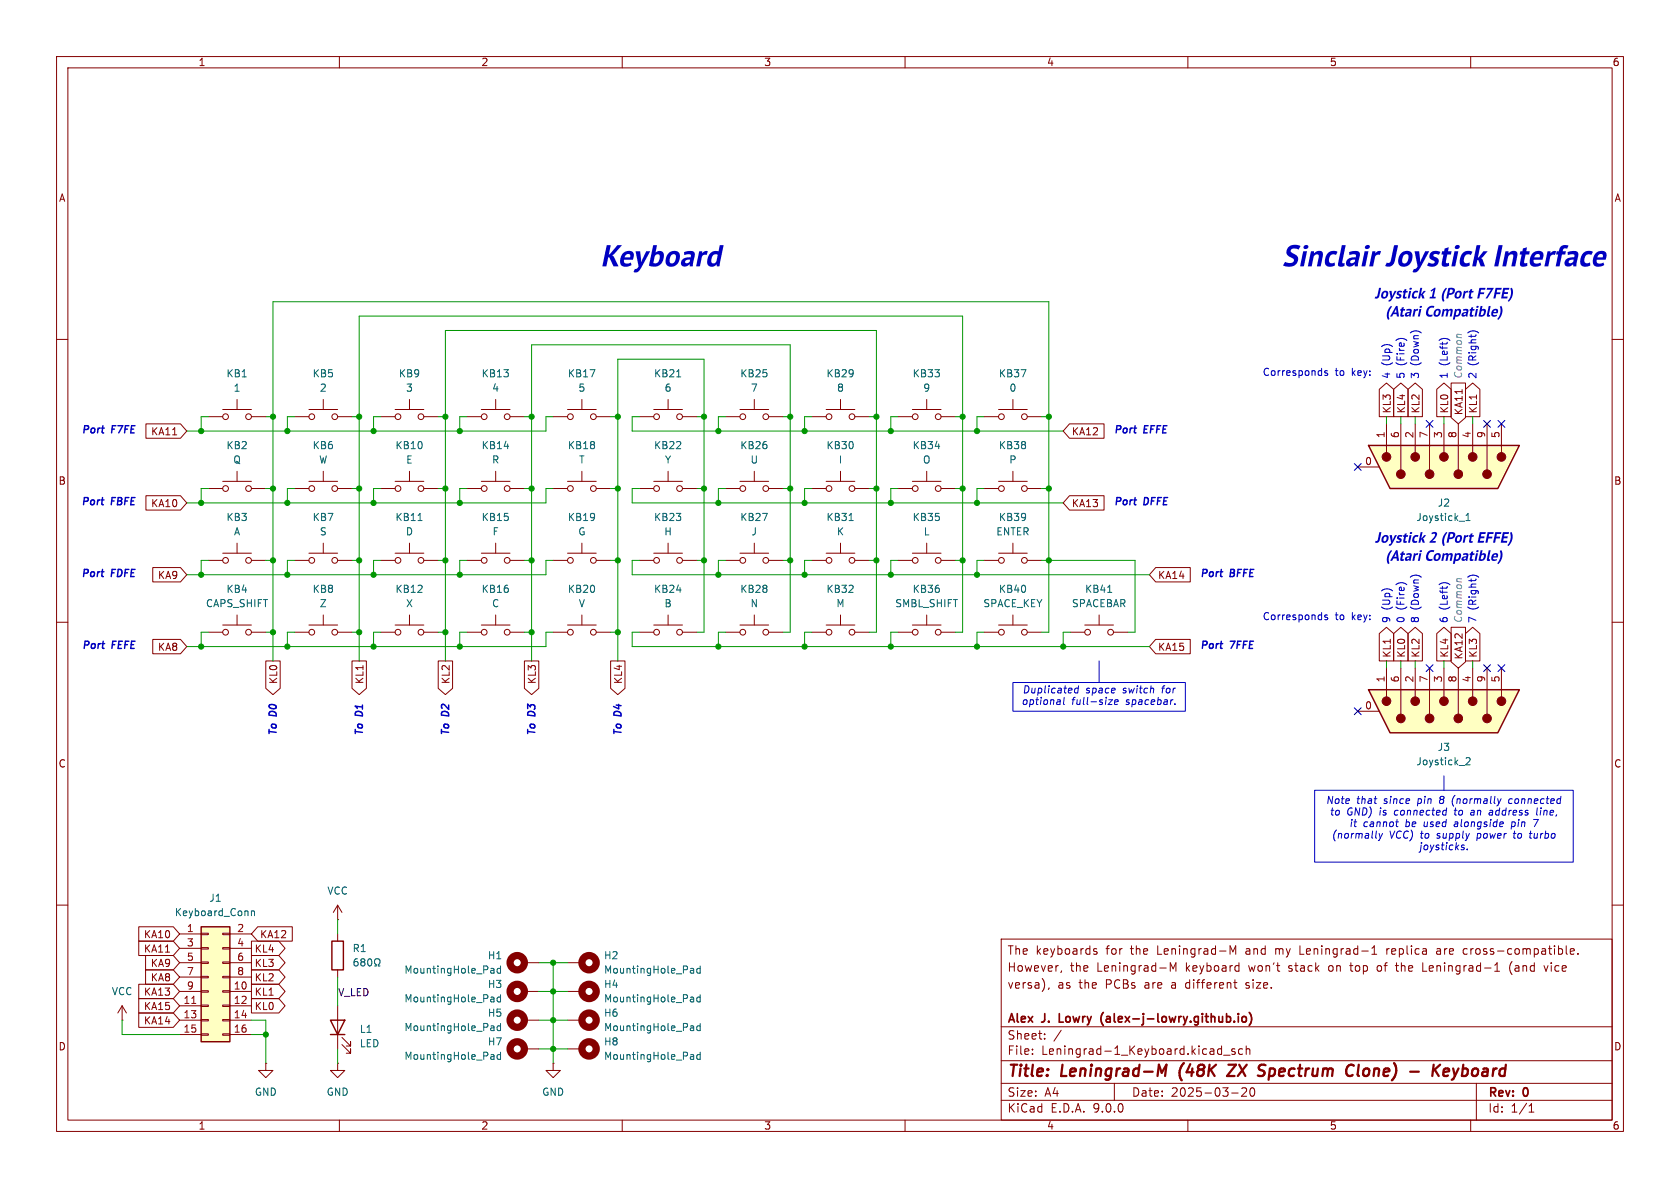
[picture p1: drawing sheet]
<svg xmlns="http://www.w3.org/2000/svg" width="297mm" height="210mm" viewBox="0 0 297 210" stroke-linecap="round" stroke-linejoin="round" font-family="sans-serif">
<g fill="none" stroke="#840000" stroke-width=".18">
<path d="M10 10h277v190h-277zM12 12h273v186h-273zM60 10v2M110 10v2M160 10v2M210 10v2M260 10v2M10 60h2M143.5 73.7h2.5M146 72.4h5.1M148.6 70.6v1.8M151.1 73.7h2.6"/>
<path d="M158.7 73.7h2.6M161.3 72.4h5.1M163.8 70.6v1.8M166.4 73.7h2.5M174 73.7h2.5M176.5 72.4h5.1M179.1 70.6v1.8M181.6 73.7h2.5M285 60h2M52.1 86.4h2.5M54.6 85.1h5.1M57.1 83.3v1.8"/>
<path d="M59.7 86.4h2.5M97.8 86.4h2.5M97.8 99.1h2.5M100.3 85.1h5.1M100.3 97.8h5.1M102.9 83.3v1.8M102.9 96v1.8M105.4 86.4h2.5M105.4 99.1h2.5M113 86.4h2.6M113 99.1h2.6M115.6 85.1h5"/>
<path d="M115.6 97.8h5M118.1 83.3v1.8M118.1 96v1.8M120.6 86.4h2.6M120.6 99.1h2.6M10 110h2M128.3 111.8h2.5M130.8 110.5h5.1M133.3 108.7v1.8M135.9 111.8h2.5M285 110h2M10 160h2"/>
<path d="M59.7 177.8v7.6M92.7 170.2h2.5M177 166h108v32h-108zM185.5 174.6l-.2 .3M187.7 171.6l-.2 .3M193.3 168l.7 .4-.3 .3-.4-.1M193.9 167.8l-.4-.1-.2 .2M206.9 171.7v-1.5l.5 1.1 .5-1.1v1.5M217.5 168.7v-1.5l.5 1.1 .5-1.1v1.5M218.1 173.7h.6M218.4 174.6l.3 .1M218.9 170.7l.1 .1"/>
<path d="M219 170.2v1.5M219 171.6l-.1 .1M220.2 174.6l.2 .1M220.3 173.8v.3M229.8 167.2v1.5h.7M238.6 170.7h.6M242.5 168.7h.9M242.5 167.6l.5-.4v1.5M243.7 170.7l-.2 .3v.4l.2 .3M245.2 167.7v1M245.5 167.7l-.3 .3M246.7 170.7h.5"/>
<path d="M246.9 170.2v1.3l.3 .2M251.5 170.2v1.5h.7M254.5 167.7l-.5 .1M254.5 168.1h-.3a.29 .29 0 0 0-.2 .3 .29 .29 0 0 0 .2 .3h.3M259.2 167.7l-.4 .1-.1 .2v.6l.5 .1M264.2 171.7h.9M264.2 170.6l.5-.4v1.5M267.2 170.1a1.74 1.74 0 0 0 .1 2.2M273 170.7l.3 1 .4-1M276.9 167.2v1.3l.2 .2M277.6 168.2l.7-.1-.1-.3-.4-.1-.2 .2 .1 .7h.5M279 168.6v.1"/>
<path d="M285 160h2M59.7 188v1.2h1.3l-1.3 1.3-1.3-1.3h1.3M59.7 188h.1M60 198v2M60.5 184.7l1.5 1.5v-.8v.8h-.8M60.5 183.4l1.5 1.5v-.7v.7h-.8M110 198v2M160 198v2M177 194.5h108M177 191.5h108M177 187.5h108M177 181.5h108"/>
<path d="M182.5 186.3v.1M182.5 185.5v.1M184.7 183.6v.1M184.7 182.8v.1M187.6 182.1l-1.3 2M197 191.5v3M210 198v2M215.5 185.4l.5 .1M216 184.9v1.5M216 186.3l-.5 .1M216.3 186.5h1.2M217.7 193.2h1.2"/>
<path d="M218.3 185.5l-.3-.1-.3 .2 .1 .2 .5 .2v.3h-.6M219.5 192.4l.6-.1 .2 .1 .1 .3-.9 1.1h.9M219.7 185.5l-.5-.1-.2 .3v.4l.1 .2h.6M220.3 185.5l.2-.1 .4 .1 .1 .9M220.3 184.9v1.5M221.1 192.4l.2-.1a.81 .81 0 0 1 .6 .6 .81 .81 0 0 1-.3 .8l-.1 .1a.81 .81 0 0 1-.4-1.4zM260 198v2M261 191.5v6.5M270.3 196.6h.9M270.3 195.5l.4-.4v1.5"/>
<circle cx="146.6" cy="73.7" r=".51"/>
<circle cx="150.6" cy="73.7" r=".51"/>
<circle cx="161.8" cy="73.7" r=".51"/>
<circle cx="165.9" cy="73.7" r=".51"/>
<circle cx="177" cy="73.7" r=".51"/>
<circle cx="181.1" cy="73.7" r=".51"/>
<circle cx="55.1" cy="86.4" r=".51"/>
<circle cx="59.2" cy="86.4" r=".51"/>
<circle cx="100.8" cy="86.4" r=".51"/>
<circle cx="100.8" cy="99.1" r=".51"/>
<circle cx="104.9" cy="86.4" r=".51"/>
<circle cx="104.9" cy="99.1" r=".51"/>
<circle cx="116.1" cy="99.1" r=".51"/>
<circle cx="116.1" cy="86.4" r=".51"/>
<circle cx="120.1" cy="86.4" r=".51"/>
<circle cx="120.1" cy="99.1" r=".51"/>
<circle cx="131.3" cy="111.8" r=".51"/>
<circle cx="135.4" cy="111.8" r=".51"/>
</g>
<g fill="none" stroke="#840000" stroke-width=".4">
<path d="M205.4 189.6l.8-1.4-.2 2M208.6 189.3v1.1M217.2 188.2h1.3l-1.6 2h1.4M223.5 188.2l.2 .1M238.8 188.2l.5 .2M239.1 190l-.4 .2M240.2 188.2l-.2 1.7 .3 .3M253.5 188.2l-.3 2M254.6 188.2l-1.3 1.2M255.2 190.1l.2 .1 .6-.1M255.2 189.2l.4-.3h.3l.3 .3v.2l-1 .1M256.9 188.9l.3 1.3"/>
<path d="M257.2 190.2l-.2 .5-.4 .2M257.8 188.9l-.6 1.3"/>
</g>
<path d="M187.3 179.2v1.5h.7M195.1 179l-.4 .6M218.9 179.2v.1M218.9 179.7v1M219.7 179.8l.4-.1 .2 .3v.4l-.2 .3-.4-.1-.1-.2v-.4zM220.8 179a1.72 1.72 0 0 1 0 2.3M194.7 180.6l.4 .7" fill="none" stroke="#840000" stroke-width=".3"/>
<circle cx="91.4" cy="170.2" r="1.27" fill="none" stroke="#840000" stroke-width="1.3"/>
<path d="M86.9 171.2h.3l.1 .2v.6M87.3 172h-.4M87.3 171.5h-.4M88.5 171.2h-.4l-.2 .2 .1 .6h.5M88.5 170.8v1.2" fill="none" stroke="#006464" stroke-width=".18"/>
<path d="M58.4 180.3h2.6l-1.3 2.6zM58.4 182.9h2.6" fill="none" stroke="#840000" stroke-width=".25"/>
<path d="M241.9 78.7h26.7l-3.8 7.7h-19.1z" fill="#ffffc2"/>
<g fill="none" stroke="#840000" stroke-width=".18">
<path d="M36.8 73.7h2.6M39.4 72.4h5M41.9 70.6v1.8M44.4 73.7h2.6M113 73.7h2.6M115.6 72.4h5M118.1 70.6v1.8M120.6 73.7h2.6M128.3 73.7h2.5M130.8 72.4h5.1M133.3 70.6v1.8M135.9 73.7h2.5"/>
<path d="M245.1 74.9v5.1M247.6 74.9v8.2M250.2 74.9v5.1M252.7 74.9v8.2M255.3 74.9v5.1M257.8 74.9v8.2M260.3 74.9v5.1M262.9 74.9v8.2M265.4 74.9v5.1M36.8 86.4h2.6M36.8 99.1h2.6M39.4 85.1h5"/>
<path d="M39.4 97.8h5M41.9 83.3v1.8M41.9 96v1.8M44.4 86.4h2.6M44.4 99.1h2.6M240 82.6h3.8M97.8 111.8h2.5M100.3 110.5h5.1M102.9 108.7v1.8M105.4 111.8h2.5M100.3 170.2h2.6M100.3 175.3h2.6"/>
<path d="M92.7 180.3h2.5M92.7 185.4h2.5M100.3 180.3h2.6M100.3 185.4h2.6"/>
<circle cx="39.9" cy="73.7" r=".51"/>
<circle cx="43.9" cy="73.7" r=".51"/>
<circle cx="116.1" cy="73.7" r=".51"/>
<circle cx="120.1" cy="73.7" r=".51"/>
<circle cx="131.3" cy="73.7" r=".51"/>
<circle cx="135.4" cy="73.7" r=".51"/>
<circle cx="39.9" cy="86.4" r=".51"/>
<circle cx="39.9" cy="99.1" r=".51"/>
<circle cx="43.9" cy="99.1" r=".51"/>
<circle cx="43.9" cy="86.4" r=".51"/>
<circle cx="100.8" cy="111.8" r=".51"/>
<circle cx="104.9" cy="111.8" r=".51"/>
</g>
<path d="M241.9 78.7h26.7l-3.8 7.7h-19.1z" fill="none" stroke="#840000" stroke-width=".25"/>
<g fill="#840000" stroke="#840000" stroke-width=".18">
<circle cx="265.4" cy="80.8" r=".76"/>
<circle cx="260.4" cy="80.8" r=".76"/>
<circle cx="255.3" cy="80.8" r=".76"/>
<circle cx="250.2" cy="80.8" r=".76"/>
<circle cx="245.1" cy="80.8" r=".76"/>
<circle cx="262.9" cy="83.8" r=".76"/>
<circle cx="257.8" cy="83.8" r=".76"/>
<circle cx="252.7" cy="83.8" r=".76"/>
<circle cx="247.6" cy="83.8" r=".76"/>
</g>
<g fill="none" stroke="#006464" stroke-width=".18">
<path d="M119.6 66.6h.7M258 92.1h.9M259.2 92h.7M259.2 91.1l.3-.4v1.3M122.2 171.2h.4v.8M122.2 176.3h.4v.8M122.6 172h-.4M122.6 171.5h-.4M122.6 177l-.4 .1M122.6 176.6h-.4M123.8 171.2h-.4l-.2 .2 .1 .6h.5M123.8 170.8v1.2"/>
<path d="M123.8 175.8v1.3M123.8 176.3h-.4l-.2 .2 .1 .5h.5M86.9 181.3h.3l.1 .2v.7M86.9 186.4h.3l.1 .2v.7M87.3 182.1l-.4 .1M87.3 181.6l-.4 .1M87.3 187.2l-.4 .1M87.3 186.7l-.4 .1M88.5 181.4l-.4-.1-.2 .3 .1 .5h.5M88.5 180.9v1.3M88.5 186v1.3M88.5 186.5l-.4-.1-.2 .3 .1 .5h.5"/>
<path d="M122.2 181.3l.4 .1v.8M122.2 186.4l.4 .1v.8M122.6 182.1l-.4 .1M122.6 181.6l-.4 .1M122.6 187.2l-.4 .1M122.6 186.7l-.4 .1M123.8 181.4l-.4-.1-.2 .3 .1 .5h.5M123.8 186.5l-.4-.1-.2 .3 .1 .5h.5M123.8 180.9v1.3M123.8 186v1.3"/>
</g>
<g fill="none" stroke="#840000" stroke-width="1.3">
<circle cx="104.1" cy="175.3" r="1.27"/>
<circle cx="104.1" cy="170.2" r="1.27"/>
<circle cx="91.4" cy="185.4" r="1.27"/>
<circle cx="91.4" cy="180.3" r="1.27"/>
<circle cx="104.1" cy="185.4" r="1.27"/>
<circle cx="104.1" cy="180.3" r="1.27"/>
</g>
<path d="M35.6 163.8h5v20.4h-5z" fill="#ffffc2"/>
<path d="M35.6 163.8h5v20.4h-5z" fill="none" stroke="#840000" stroke-width=".25"/>
<g fill="none" stroke="#840000" stroke-width=".18">
<path d="M82.5 73.7h2.6M85.1 72.4h5.1M87.6 70.6v1.8M90.2 73.7h2.5M97.8 73.7h2.5M100.3 72.4h5.1M102.9 70.6v1.8M105.4 73.7h2.5M67.3 86.4h2.5M69.8 85.1h5.1M72.4 83.3v1.8M74.9 86.4h2.6"/>
<path d="M82.5 86.4h2.6M85.1 85.1h5.1M87.6 83.3v1.8M90.2 86.4h2.5M36.8 111.8h2.6M39.4 110.5h5M41.9 108.7v1.8M44.4 111.8h2.6M31.7 165.1h3.9M31.7 167.6h3.9M31.7 170.2h3.9M31.7 172.7h3.9"/>
<path d="M31.7 175.3h3.9M31.7 177.8h3.9M35.6 165h1.2v.2h-1.2zM35.6 167.5h1.2v.3h-1.2zM35.6 170.1h1.2v.2h-1.2zM35.6 172.6h1.2v.2h-1.2zM35.6 175.1h1.2v.3h-1.2zM35.6 177.7h1.2v.2h-1.2zM39.4 165h1.2v.2h-1.2zM39.4 167.5h1.2v.3h-1.2zM39.4 170.1h1.2v.2h-1.2zM39.4 172.6h1.2v.2h-1.2z"/>
<path d="M39.4 175.1h1.2v.3h-1.2zM39.4 177.7h1.2v.2h-1.2zM40.6 165.1h3.8M40.6 167.6h3.8M40.6 170.2h3.8M40.6 172.7h3.8M40.6 175.3h3.8M40.6 177.8h3.8M59.7 162.6h.1M59.7 160l-.8 1.3M59.7 160l.8 1.3M59.7 160v2.6"/>
<path d="M31.7 180.3h3.9M31.7 182.9h3.9M35.6 180.2h1.2v.3h-1.2zM35.6 182.8h1.2v.2h-1.2zM39.4 180.2h1.2v.3h-1.2zM39.4 182.8h1.2v.2h-1.2zM40.6 180.3h3.8M40.6 182.9h3.8"/>
<circle cx="85.6" cy="73.7" r=".51"/>
<circle cx="89.7" cy="73.7" r=".51"/>
<circle cx="100.8" cy="73.7" r=".51"/>
<circle cx="104.9" cy="73.7" r=".51"/>
<circle cx="70.4" cy="86.4" r=".51"/>
<circle cx="74.4" cy="86.4" r=".51"/>
<circle cx="85.6" cy="86.4" r=".51"/>
<circle cx="89.7" cy="86.4" r=".51"/>
<circle cx="39.9" cy="111.8" r=".51"/>
<circle cx="43.9" cy="111.8" r=".51"/>
</g>
<path d="M33.9 177.4h.7" fill="none" stroke="#a90000" stroke-width=".18"/>
<path d="M44.4 161v.9M44.4 161.1l.2-.1 .3 .1 .1 .8" fill="none" stroke="#006464" stroke-width=".18"/>
<path d="M241.9 121.9h26.7l-3.8 7.6h-19.1z" fill="#ffffc2"/>
<g fill="none" stroke="#840000" stroke-width=".18">
<path d="M25.8 74.9h6.1l1.1 1.3-1.1 1.3h-6.1zM30.5 76.9h.7M52.1 73.7h2.5M54.6 72.4h5.1M57.1 70.6v1.8M59.7 73.7h2.5M67.3 73.7h2.5M69.8 72.4h5.1M72.4 70.6v1.8M74.9 73.7h2.6M189.1 74.9h6.1v2.6h-6.1l-1.1-1.3zM243.8 68.8l1.3-1.1 1.3 1.1v4.9h-2.6z"/>
<path d="M246.4 68.8l1.2-1.1 1.3 1.1v4.9h-2.5zM248.9 68.8l1.3-1.1 1.3 1.1v4.9h-2.6zM254 68.8l1.3-1.1 1.2 1.1v4.9h-2.5zM256.5 67.7h2.6v6.1l-1.3 1.1-1.3-1.1zM258.5 68.9v.7M259.1 68.8l1.2-1.1 1.3 1.1v4.9h-2.5zM25.8 87.6h6.1l1.1 1.3-1.1 1.3h-6.1zM52.1 99.1h2.5M54.6 97.8h5.1M57.1 96v1.8M59.7 99.1h2.5M67.3 99.1h2.5"/>
<path d="M69.8 97.8h5.1M72.4 96v1.8M74.9 99.1h2.6M82.5 99.1h2.6M85.1 97.8h5.1M87.6 96v1.8M90.2 99.1h2.5M128.3 86.4h2.5M128.3 99.1h2.5M130.8 85.1h5.1M130.8 97.8h5.1M133.3 83.3v1.8"/>
<path d="M133.3 96v1.8M135.9 86.4h2.5M135.9 99.1h2.5M143.5 86.4h2.5M143.5 99.1h2.5M146 85.1h5.1M146 97.8h5.1M148.6 83.3v1.8M148.6 96v1.8M151.1 86.4h2.6M151.1 99.1h2.6M158.7 86.4h2.6"/>
<path d="M158.7 99.1h2.6M161.3 85.1h5.1M161.3 97.8h5.1M163.8 83.3v1.8M163.8 96v1.8M166.4 86.4h2.5M166.4 99.1h2.5M174 86.4h2.5M174 99.1h2.5M176.5 85.1h5.1M176.5 97.8h5.1M179.1 83.3v1.8"/>
<path d="M179.1 96v1.8M181.6 86.4h2.5M181.6 99.1h2.5M189.1 87.6h6.1v2.6h-6.1l-1.1-1.3zM27 100.3h4.9l1.1 1.3-1.1 1.3h-4.9zM27 113h4.9l1.1 1.3-1.1 1.3h-4.9zM47 116.8h2.5v4.9l-1.2 1.1-1.3-1.1zM52.1 111.8h2.5M54.6 110.5h5.1M57.1 108.7v1.8M59.7 111.8h2.5M62.2 116.8h2.6v4.9l-1.3 1.1-1.3-1.1z"/>
<path d="M67.3 111.8h2.5M69.8 110.5h5.1M72.4 108.7v1.8M74.9 111.8h2.6M77.5 116.8h2.5v4.9l-1.3 1.1-1.2-1.1zM82.5 111.8h2.6M85.1 110.5h5.1M87.6 108.7v1.8M90.2 111.8h2.5M92.7 116.8h2.6v4.9l-1.3 1.1-1.3-1.1zM107.9 116.8h2.6v4.9l-1.3 1.1-1.3-1.1zM113 111.8h2.6"/>
<path d="M115.6 110.5h5M118.1 108.7v1.8M120.6 111.8h2.6M143.5 111.8h2.5M146 110.5h5.1M148.6 108.7v1.8M151.1 111.8h2.6M158.7 111.8h2.6M161.3 110.5h5.1M163.8 108.7v1.8M166.4 111.8h2.5M174 111.8h2.5"/>
<path d="M176.5 110.5h5.1M179.1 108.7v1.8M181.6 111.8h2.5M189.2 111.8h2.6M191.8 110.5h5M194.3 108.7v1.8M196.8 111.8h2.6M204.3 100.3h6.1v2.6h-6.1l-1.1-1.3zM204.3 113h6.1v2.6h-6.1l-1.1-1.3zM243.8 112l1.3-1.1 1.3 1.1v4.8h-2.6zM245.1 118.1v5.1M246.4 112l1.2-1.1 1.3 1.1v4.8h-2.5z"/>
<path d="M247.6 118.1v8.1M248.9 112l1.3-1.1 1.3 1.1v4.8h-2.6zM250.2 118.1v5.1M252.7 118.1v8.1M254 112l1.3-1.1 1.2 1.1v4.8h-2.5zM255.3 118.1v5.1M256.5 110.9h2.6v6.1l-1.3 1.1-1.3-1.1zM257.8 118.1v8.1M259.1 112l1.2-1.1 1.3 1.1v4.8h-2.5zM260.3 118.1v5.1M262.9 118.1v8.1M265.4 118.1v5.1"/>
<path d="M240 125.7h3.8M21.6 177.8l-.8 1.3M21.6 177.8l.8 1.3M21.6 177.8v2.5M24.5 176.5h6.1l1.1 1.3-1.1 1.3h-6.1zM24.5 174h6.1l1.1 1.3-1.1 1.2h-6.1zM24.5 166.4h6.1l1.1 1.2-1.1 1.3h-6.1zM24.5 163.8h6.1l1.1 1.3-1.1 1.3h-6.1zM24.5 179.1h6.1l1.1 1.2-1.1 1.3h-6.1zM25.7 168.9h4.9l1.1 1.3-1.1 1.3h-4.9zM25.7 171.4h4.9l1.1 1.3-1.1 1.3h-4.9zM29.3 168.3h.7"/>
<path d="M44.4 168.9h4.9l1.1 1.3-1.1 1.3h-4.9zM44.4 174h4.9l1.1 1.3-1.1 1.2h-4.9zM44.4 176.5h4.9l1.1 1.3-1.1 1.3h-4.9zM44.4 171.4h4.9l1.1 1.3-1.1 1.3h-4.9zM44.4 166.4h4.9l1.1 1.2-1.1 1.3h-4.9zM45.6 163.8h6.1v2.6h-6.1l-1.2-1.3zM59.7 165.1v1.3M59.7 171.5v1.2M92.7 175.3h2.5M21.6 180.3h.1M47 188v1.2h1.3l-1.3 1.3-1.3-1.3h1.3M47 188h.1"/>
<path d="M97.8 188v1.2h1.3l-1.3 1.3-1.3-1.3h1.3M97.8 188h.1"/>
<circle cx="55.1" cy="73.7" r=".51"/>
<circle cx="59.2" cy="73.7" r=".51"/>
<circle cx="70.4" cy="73.7" r=".51"/>
<circle cx="74.4" cy="73.7" r=".51"/>
<circle cx="55.1" cy="99.1" r=".51"/>
<circle cx="59.2" cy="99.1" r=".51"/>
<circle cx="70.4" cy="99.1" r=".51"/>
<circle cx="74.4" cy="99.1" r=".51"/>
<circle cx="85.6" cy="99.1" r=".51"/>
<circle cx="89.7" cy="99.1" r=".51"/>
<circle cx="131.3" cy="99.1" r=".51"/>
<circle cx="131.3" cy="86.4" r=".51"/>
<circle cx="135.4" cy="99.1" r=".51"/>
<circle cx="135.4" cy="86.4" r=".51"/>
<circle cx="146.6" cy="99.1" r=".51"/>
<circle cx="146.6" cy="86.4" r=".51"/>
<circle cx="150.6" cy="99.1" r=".51"/>
<circle cx="150.6" cy="86.4" r=".51"/>
<circle cx="161.8" cy="99.1" r=".51"/>
<circle cx="161.8" cy="86.4" r=".51"/>
<circle cx="165.9" cy="86.4" r=".51"/>
<circle cx="165.9" cy="99.1" r=".51"/>
<circle cx="177" cy="86.4" r=".51"/>
<circle cx="177" cy="99.1" r=".51"/>
<circle cx="181.1" cy="99.1" r=".51"/>
<circle cx="181.1" cy="86.4" r=".51"/>
<circle cx="55.1" cy="111.8" r=".51"/>
<circle cx="59.2" cy="111.8" r=".51"/>
<circle cx="70.4" cy="111.8" r=".51"/>
<circle cx="74.4" cy="111.8" r=".51"/>
<circle cx="85.6" cy="111.8" r=".51"/>
<circle cx="89.7" cy="111.8" r=".51"/>
<circle cx="116.1" cy="111.8" r=".51"/>
<circle cx="120.1" cy="111.8" r=".51"/>
<circle cx="146.6" cy="111.8" r=".51"/>
<circle cx="150.6" cy="111.8" r=".51"/>
<circle cx="161.8" cy="111.8" r=".51"/>
<circle cx="165.9" cy="111.8" r=".51"/>
<circle cx="177" cy="111.8" r=".51"/>
<circle cx="181.1" cy="111.8" r=".51"/>
<circle cx="192.3" cy="111.8" r=".51"/>
<circle cx="196.3" cy="111.8" r=".51"/>
</g>
<path d="M241.9 121.9h26.7l-3.8 7.6h-19.1zM58.7 166.4h2v5.1h-2z" fill="none" stroke="#840000" stroke-width=".25"/>
<g fill="#840000" stroke="#840000" stroke-width=".18">
<circle cx="265.4" cy="124" r=".76"/>
<circle cx="260.4" cy="124" r=".76"/>
<circle cx="255.3" cy="124" r=".76"/>
<circle cx="250.2" cy="124" r=".76"/>
<circle cx="245.1" cy="124" r=".76"/>
<circle cx="262.9" cy="127" r=".76"/>
<circle cx="257.8" cy="127" r=".76"/>
<circle cx="252.7" cy="127" r=".76"/>
<circle cx="247.6" cy="127" r=".76"/>
</g>
<g fill="none" stroke="#006464" stroke-width=".18">
<path d="M73.9 92h.7M150.1 92h.7M195.8 104.7h.7M259.2 134.1l.5-.2 .2 .4-.8 .9h.8M63.2 169.5h-.4a.86 .86 0 0 0 0 1.3l.4-.2 .1-.4-.2-.2h-.4l-.1 .2M64 170l-.2-.2 .2-.3h.3l.2 .2-.2 .3M64 170l-.2 .3 .1 .3 .1 .2 .4-.1 .1-.2v-.2l-.2-.3M64 170h.3M65.2 169.5h.1a.68 .68 0 0 1 .4 .6 .68 .68 0 0 1-.4 .7 .84 .84 0 0 1-.1-1.3zM66.2 170.8h.3v-.3a.54 .54 0 0 1-.3-.7 .54 .54 0 0 1 .8-.3 .58 .58 0 0 1-.1 1v.3h.3M86.9 176.3h.3l.1 .1v.7M87.3 177l-.4 .1"/>
<path d="M87.3 176.6h-.4M88.5 176.3h-.4l-.2 .2 .1 .5h.5M88.5 175.8v1.3"/>
</g>
<circle cx="91.4" cy="175.3" r="1.27" fill="none" stroke="#840000" stroke-width="1.3"/>
<g fill="none" stroke="#0000c2" stroke-width=".18">
<path d="M259.5 58.9a1.46 1.46 0 0 1 1.9 0M234.7 65.6l-.3-.1-.2 .2v.2l.5 .1v.3h-.5M247 60l.6-.2 .9 .2M254.5 60.1a1.49 1.49 0 0 1 1.8 0M194.3 116.8v3.9M234.7 108.8l-.3-.1-.2 .2v.2l.5 .1v.3h-.5M247 103.2l.6-.2 .9 .2M254.5 103.3a1.49 1.49 0 0 1 1.8 0M259.5 102a1.46 1.46 0 0 1 1.9 0M179.1 120.7h30.4v5h-30.4zM188.1 123.3l-.1 1.1 .2 .1M190.6 121.7h-.5l-.2 .6 .3 .2 .3-.1"/>
<path d="M190.7 121.2l-.2 1.3M196.7 123.7l-.8 .8h.7M197 124.1l.7-.1-.1-.2-.3-.1-.2 .2v.6h.4M207.7 124.4v.1M232.4 139.7h45.7v12.7h-45.7zM255.3 137.2v2.5M243.8 147.3l.2 .9M244 148.2l-.3 .4M244.4 147.3l-.4 .9M246.8 145.3h.4M247 146.1h.1M255.6 143.2l.1 .1"/>
<path d="M255.8 142.8l-.2 1.3M256.9 141l-.2 .7 .2 .8M258.4 149.7l.5 .3-.1 .2h-.4M259.4 150.1v.1M260.2 143.6l-.2 .2 .1 .3M263.8 143.6h-.3l-.2 .2v.2l.4 .1M265.4 141.2l-.4 .8M265.7 145.3l.1 .3-.7 .1M267.2 146.1h.1M267.3 141.2l-.5 .1-.1 .5 .1 .2h.3M267.3 145.3l-.1 1.3M267.8 146.9l-.2 1.1 .2 .2"/>
<path d="M270.4 147.3h.4M270.6 146.9l-.1 1.1 .2 .2M271.1 144.9h.9l-.7 1.2M271.8 142.8l-.2 1.1 .2 .2"/>
</g>
<g fill="none" stroke="#009600" stroke-width=".18">
<path d="M36.8 73.7h-1.2v2.5M47 73.7h1.3M52.1 73.7h-1.3v2.5M62.2 73.7h1.3M67.3 73.7h-1.3v2.5M77.5 73.7h1.2M82.5 73.7h-1.2v2.5M92.7 73.7h1.3M97.8 73.7h-1.3v2.5h-63.5M107.9 73.7h1.3M113 73.7h-1.2v2.5h76.2M123.2 73.7h1.3"/>
<path d="M128.3 73.7h-1.3v2.5M138.4 73.7h1.3M143.5 73.7h-1.3v2.5M153.7 73.7h1.2M158.7 73.7h-1.2v2.5M168.9 73.7h1.3M174 73.7h-1.3v2.5M184.1 73.7h1.3M245.1 73.7v1.2M247.6 73.7v1.2M250.2 73.7v1.2M255.3 73.7v1.2"/>
<path d="M260.3 73.7v1.2M36.8 86.4h-1.2v2.5M36.8 99.1h-1.2v2.5M47 86.4h1.3M47 99.1h1.3M52.1 86.4h-1.3v2.5M52.1 99.1h-1.3v2.5M62.2 86.4h1.3M62.2 99.1h1.3M67.3 86.4h-1.3v2.5M67.3 99.1h-1.3v2.5M77.5 86.4h1.2"/>
<path d="M77.5 99.1h1.2M82.5 86.4h-1.2v2.5M82.5 99.1h-1.2v2.5M92.7 86.4h1.3M92.7 99.1h1.3M97.8 86.4h-1.3v2.5h-63.5M97.8 99.1h-1.3v2.5h-63.5M107.9 86.4h1.3M107.9 99.1h1.3M113 86.4h-1.2v2.5h76.2M113 99.1h-1.2v2.5h91.4M123.2 86.4h1.3"/>
<path d="M123.2 99.1h1.3M128.3 86.4h-1.3v2.5M128.3 99.1h-1.3v2.5M138.4 86.4h1.3M138.4 99.1h1.3M143.5 86.4h-1.3v2.5M143.5 99.1h-1.3v2.5M153.7 86.4h1.2M153.7 99.1h1.2M158.7 86.4h-1.2v2.5M158.7 99.1h-1.2v2.5M168.9 86.4h1.3"/>
<path d="M168.9 99.1h1.3M174 86.4h-1.3v2.5M174 99.1h-1.3v2.5M184.1 86.4h1.3M184.1 99.1h16.6v12.7h-1.3M36.8 111.8h-1.2v2.5M47 111.8h1.3M52.1 111.8h-1.3v2.5M62.2 111.8h1.3M67.3 111.8h-1.3v2.5M77.5 111.8h1.2M82.5 111.8h-1.2v2.5"/>
<path d="M92.7 111.8h1.3M97.8 111.8h-1.3v2.5h-63.5M107.9 111.8h1.3M113 111.8h-1.2v2.5h91.4M123.2 111.8h1.3v-48.3h-15.3v53.3M128.3 111.8h-1.3v2.5M138.4 111.8h1.3v-50.8h-45.7v55.8M143.5 111.8h-1.3v2.5M153.7 111.8h1.2v-53.4h-76.2v58.4M158.7 111.8h-1.2v2.5M168.9 111.8h1.3v-55.9h-106.7v60.9M174 111.8h-1.3v2.5"/>
<path d="M184.1 111.8h1.3v-58.5h-137.1v63.5M189.2 111.8h-1.2v2.5M245.1 116.8v1.3M247.6 116.8v1.3M250.2 116.8v1.3M255.3 116.8v1.3M260.3 116.8v1.3M59.7 162.6v2.5M59.7 172.7v5.1M95.2 175.3h5.1M95.2 170.2h5.1M97.8 170.2v17.8"/>
<path d="M21.6 180.3v2.6h10.1M44.4 182.9h2.6M44.4 180.3h2.6v7.7M59.7 185.4v2.6M95.2 180.3h5.1M95.2 185.4h5.1"/>
</g>
<g fill="none" stroke="#000084" stroke-width=".18">
<path d="M252.1 74.3l1.2 1.2M253.3 74.3l-1.2 1.2M262.3 74.3l1.2 1.2M263.5 74.3l-1.2 1.2M264.8 74.3l1.2 1.2M266 74.3l-1.2 1.2M239.4 81.9l1.2 1.3M240.6 81.9l-1.2 1.3M252.1 117.5l1.2 1.2M253.3 117.5l-1.2 1.2M262.3 117.5l1.2 1.2M263.5 117.5l-1.2 1.2"/>
<path d="M264.8 117.5l1.2 1.2M266 117.5l-1.2 1.2M239.4 125.1l1.2 1.2M240.6 125.1l-1.2 1.2"/>
</g>
<path d="M258.4 59.2l-.7-.1-.2 .1M258.4 102.3h-.7l-.2 .1" fill="none" stroke="#808080" stroke-width=".18"/>
<g fill="#009600" stroke="#009600" stroke-width=".18">
<circle cx="124.5" cy="99.1" r=".46"/>
<circle cx="127" cy="88.9" r=".46"/>
<circle cx="124.5" cy="86.4" r=".46"/>
<circle cx="142.2" cy="114.3" r=".46"/>
<circle cx="127" cy="114.3" r=".46"/>
<circle cx="109.2" cy="111.8" r=".46"/>
<circle cx="94" cy="111.8" r=".46"/>
<circle cx="109.2" cy="99.1" r=".46"/>
<circle cx="94" cy="99.1" r=".46"/>
<circle cx="127" cy="101.6" r=".46"/>
<circle cx="139.7" cy="99.1" r=".46"/>
<circle cx="142.2" cy="101.6" r=".46"/>
<circle cx="188" cy="114.3" r=".46"/>
<circle cx="185.4" cy="86.4" r=".46"/>
<circle cx="185.4" cy="73.7" r=".46"/>
<circle cx="185.4" cy="99.1" r=".46"/>
<circle cx="172.7" cy="101.6" r=".46"/>
<circle cx="172.7" cy="114.3" r=".46"/>
<circle cx="157.5" cy="114.3" r=".46"/>
<circle cx="157.5" cy="101.6" r=".46"/>
<circle cx="154.9" cy="99.1" r=".46"/>
<circle cx="157.5" cy="88.9" r=".46"/>
<circle cx="154.9" cy="86.4" r=".46"/>
<circle cx="172.7" cy="88.9" r=".46"/>
<circle cx="170.2" cy="73.7" r=".46"/>
<circle cx="172.7" cy="76.2" r=".46"/>
<circle cx="170.2" cy="86.4" r=".46"/>
<circle cx="154.9" cy="73.7" r=".46"/>
<circle cx="157.5" cy="76.2" r=".46"/>
<circle cx="170.2" cy="99.1" r=".46"/>
<circle cx="50.8" cy="101.6" r=".46"/>
<circle cx="48.3" cy="99.1" r=".46"/>
<circle cx="48.3" cy="111.8" r=".46"/>
<circle cx="50.8" cy="114.3" r=".46"/>
<circle cx="35.6" cy="101.6" r=".46"/>
<circle cx="35.6" cy="114.3" r=".46"/>
<circle cx="48.3" cy="86.4" r=".46"/>
<circle cx="81.3" cy="101.6" r=".46"/>
<circle cx="94" cy="73.7" r=".46"/>
<circle cx="81.3" cy="88.9" r=".46"/>
<circle cx="63.5" cy="99.1" r=".46"/>
<circle cx="66" cy="101.6" r=".46"/>
<circle cx="66" cy="114.3" r=".46"/>
<circle cx="78.7" cy="99.1" r=".46"/>
<circle cx="97.8" cy="175.3" r=".46"/>
<circle cx="97.8" cy="170.2" r=".46"/>
<circle cx="97.8" cy="180.3" r=".46"/>
<circle cx="97.8" cy="185.4" r=".46"/>
<circle cx="47" cy="182.9" r=".46"/>
<circle cx="50.8" cy="88.9" r=".46"/>
<circle cx="48.3" cy="73.7" r=".46"/>
<circle cx="35.6" cy="76.2" r=".46"/>
<circle cx="35.6" cy="88.9" r=".46"/>
<circle cx="78.7" cy="73.7" r=".46"/>
<circle cx="81.3" cy="76.2" r=".46"/>
<circle cx="66" cy="76.2" r=".46"/>
<circle cx="63.5" cy="86.4" r=".46"/>
<circle cx="63.5" cy="73.7" r=".46"/>
<circle cx="50.8" cy="76.2" r=".46"/>
<circle cx="78.7" cy="86.4" r=".46"/>
<circle cx="124.5" cy="73.7" r=".46"/>
<circle cx="142.2" cy="76.2" r=".46"/>
<circle cx="139.7" cy="73.7" r=".46"/>
<circle cx="127" cy="76.2" r=".46"/>
<circle cx="94" cy="86.4" r=".46"/>
<circle cx="109.2" cy="86.4" r=".46"/>
<circle cx="109.2" cy="73.7" r=".46"/>
<circle cx="142.2" cy="88.9" r=".46"/>
<circle cx="139.7" cy="86.4" r=".46"/>
<circle cx="66" cy="88.9" r=".46"/>
<circle cx="81.3" cy="114.3" r=".46"/>
<circle cx="78.7" cy="111.8" r=".46"/>
<circle cx="63.5" cy="111.8" r=".46"/>
</g>
<g font-size="5.3" fill="#0000c2">
<text x="106.2" y="49">Keyboard</text>
<text x="226.7" y="49">SinclairJoystick</text>
<text x="263.8" y="49">Interface</text>
</g>
<g font-size="2.8" fill="#840000">
<text x="178" y="190.9">Title:</text>
<text x="187.7" y="190.9">Leningrad-M</text>
<text x="209.3" y="190.9">(48K</text>
<text x="218.8" y="190.9">ZX</text>
<text x="224.9" y="190.9">Spectrum</text>
<text x="241.2" y="190.9">Clone)</text>
<text x="253.3" y="190.9">-</text>
<text x="258.1" y="190.9">Keyboard</text>
</g>
<g font-size="2.7" fill="#0000c2">
<text x="243.1" y="53.1">Joystick (PortF7FE)</text>
<text x="252.5" y="53.1">1</text>
<text x="244.9" y="56.3">(AtariCompatible)</text>
<text x="243.1" y="96.3">Joystick</text>
<text x="244.9" y="99.5">(AtariCompatible)</text>
<text x="252.5" y="96.3">2 (PortEFFE)</text>
</g>
<g font-size="2.1" fill="#840000">
<text x="178" y="172">However,</text>
<text x="178" y="169">The</text>
<text x="183.1" y="169">keyboards</text>
<text x="189.2" y="172">the</text>
<text x="194" y="172">Leningrad-M</text>
<text x="195.6" y="169">for</text>
<text x="200" y="169">the</text>
<text x="204.8" y="169">Leningrad-M</text>
<text x="209.8" y="172">keyboard</text>
<text x="220.6" y="169">and</text>
<text x="221.1" y="172">won't</text>
<text x="226" y="169">my</text>
<text x="228.2" y="172">stack</text>
<text x="230.5" y="169">Leningrad-1</text>
<text x="235.4" y="172">on</text>
<text x="239.5" y="172">top</text>
<text x="244.3" y="172">of</text>
<text x="246" y="169">replica</text>
<text x="247.8" y="172">the</text>
<text x="252.6" y="172">Leningrad-1</text>
<text x="255" y="169">are</text>
<text x="259.9" y="169">cross-compatible.</text>
<text x="268.2" y="172">(and</text>
<text x="274.5" y="172">vice</text>
<text x="178" y="175">versa),</text>
<text x="186.9" y="175">as</text>
<text x="190.8" y="175">the</text>
<text x="195.6" y="175">PCBs</text>
<text x="202.6" y="175">are</text>
<text x="207.5" y="175">a</text>
<text x="210.2" y="175">different</text>
<text x="221" y="175">size.</text>
<text x="178" y="184">Sheet:</text>
<text x="178" y="181.2">Alex</text>
<text x="184.3" y="181.2">J.</text>
<text x="187.9" y="181.2">Lowry</text>
<text x="195.9" y="181.2">(alex-j-lowry.github.io)</text>
<text x="178" y="186.7">File:</text>
<text x="184.1" y="186.7">Leningrad-1_Keyboard.kicad_sch</text>
<text x="178" y="196.9">KiCad</text>
<text x="178" y="194.1">Size:</text>
<text x="184.7" y="194.1">A4</text>
<text x="185.7" y="196.9">E.D.A.</text>
<text x="193.3" y="196.9">9.0.0</text>
<text x="200" y="194.1">Date:</text>
<text x="207" y="194.1">2025-03-20</text>
<text x="263" y="194.3">Rev:</text>
<text x="263" y="196.9">Id:</text>
<text x="267.1" y="196.9">1/1</text>
<text x="269.4" y="194.3">0</text>
</g>
<g font-size="1.8" fill="#840000">
<text x="35" y="11.9">1</text>
<text x="85" y="11.9">2</text>
<text x="135" y="11.9">3</text>
<text x="185" y="11.9">4</text>
<text x="235" y="11.9">5</text>
<text x="285" y="11.9">6</text>
<text x="10.3" y="35.9">A</text>
<text x="285.3" y="35.9">A</text>
<text x="26.6" y="77.2">KA11</text>
<text x="189.4" y="77.2">KA12</text>
<text x="246.1" y="73.2" transform="rotate(-90 246.1 73.2)">KL3</text>
<text x="248.6" y="73.2" transform="rotate(-90 248.6 73.2)">KL4</text>
<text x="251.1" y="73.2" transform="rotate(-90 251.1 73.2)">KL2</text>
<text x="256.2" y="73.2" transform="rotate(-90 256.2 73.2)">KL0</text>
<text x="258.8" y="73.5" transform="rotate(-90 258.8 73.5)">KA11</text>
<text x="261.3" y="73.2" transform="rotate(-90 261.3 73.2)">KL1</text>
<text x="10.3" y="85.9">B</text>
<text x="26.6" y="89.9">KA10</text>
<text x="189.4" y="89.9">KA13</text>
<text x="285.3" y="85.9">B</text>
<text x="27.8" y="102.6">KA9</text>
<text x="204.6" y="102.6">KA14</text>
<text x="27.8" y="115.3">KA8</text>
<text x="204.6" y="115.3">KA15</text>
<text x="246.1" y="116.4" transform="rotate(-90 246.1 116.4)">KL1</text>
<text x="248.6" y="116.4" transform="rotate(-90 248.6 116.4)">KL0</text>
<text x="251.1" y="116.4" transform="rotate(-90 251.1 116.4)">KL2</text>
<text x="256.2" y="116.4" transform="rotate(-90 256.2 116.4)">KL4</text>
<text x="258.8" y="116.7" transform="rotate(-90 258.8 116.7)">KA12</text>
<text x="261.3" y="116.4" transform="rotate(-90 261.3 116.4)">KL3</text>
<text x="49.2" y="121" transform="rotate(-90 49.2 121)">KL0</text>
<text x="64.5" y="121" transform="rotate(-90 64.5 121)">KL1</text>
<text x="79.7" y="121" transform="rotate(-90 79.7 121)">KL2</text>
<text x="94.9" y="121" transform="rotate(-90 94.9 121)">KL3</text>
<text x="110.2" y="121" transform="rotate(-90 110.2 121)">KL4</text>
<text x="10.3" y="135.9">C</text>
<text x="285.3" y="135.9">C</text>
<text x="25.3" y="166.1">KA10</text>
<text x="45.9" y="166.1">KA12</text>
<text x="25.3" y="168.6">KA11</text>
<text x="26.5" y="171.1">KA9</text>
<text x="26.5" y="173.7">KA8</text>
<text x="44.9" y="171.1">KL3</text>
<text x="44.9" y="173.7">KL2</text>
<text x="44.9" y="168.6">KL4</text>
<text x="25.3" y="178.8">KA15</text>
<text x="25.3" y="176.2">KA13</text>
<text x="44.9" y="176.2">KL1</text>
<text x="44.9" y="178.8">KL0</text>
<text x="10.3" y="185.9">D</text>
<text x="25.3" y="181.3">KA14</text>
<text x="285.3" y="185.9">D</text>
<text x="35" y="199.9">1</text>
<text x="85" y="199.9">2</text>
<text x="135" y="199.9">3</text>
<text x="185" y="199.9">4</text>
<text x="235" y="199.9">5</text>
<text x="285" y="199.9">6</text>
</g>
<g font-size="1.8" fill="#0000c2">
<text x="246" y="64.7" transform="rotate(-90 246 64.7)">(Up)</text>
<text x="248.5" y="64.7" transform="rotate(-90 248.5 64.7)">(Fire)</text>
<text x="251.1" y="64.7" transform="rotate(-90 251.1 64.7)">(Down)</text>
<text x="256.1" y="64.7" transform="rotate(-90 256.1 64.7)">(Left)</text>
<text x="261.2" y="64.7" transform="rotate(-90 261.2 64.7)">(Right)</text>
<text x="223.1" y="66.7">Corresponds</text>
<text x="236" y="66.7">to</text>
<text x="239.1" y="66.7">key:</text>
<text x="246" y="67.1" transform="rotate(-90 246 67.1)">4</text>
<text x="248.5" y="67.1" transform="rotate(-90 248.5 67.1)">5</text>
<text x="251.1" y="67.1" transform="rotate(-90 251.1 67.1)">3</text>
<text x="256.1" y="67.1" transform="rotate(-90 256.1 67.1)">1</text>
<text x="261.2" y="67.1" transform="rotate(-90 261.2 67.1)">2</text>
<text x="14.2" y="77">Port</text>
<text x="19.6" y="77">F7FE</text>
<text x="196.8" y="77">Port</text>
<text x="202.3" y="77">EFFE</text>
<text x="14.1" y="89.7">Port</text>
<text x="19.5" y="89.7">FBFE</text>
<text x="196.8" y="89.7">Port</text>
<text x="202.3" y="89.7">DFFE</text>
<text x="14.1" y="102.4">Port</text>
<text x="19.5" y="102.4">FDFE</text>
<text x="212.1" y="102.4">Port</text>
<text x="217.5" y="102.4">BFFE</text>
<text x="246" y="107.9" transform="rotate(-90 246 107.9)">(Up)</text>
<text x="248.5" y="107.9" transform="rotate(-90 248.5 107.9)">(Fire)</text>
<text x="251.1" y="107.9" transform="rotate(-90 251.1 107.9)">(Down)</text>
<text x="256.1" y="107.9" transform="rotate(-90 256.1 107.9)">(Left)</text>
<text x="261.2" y="107.9" transform="rotate(-90 261.2 107.9)">(Right)</text>
<text x="223.1" y="109.8">Corresponds</text>
<text x="236" y="109.8">to</text>
<text x="239.1" y="109.8">key:</text>
<text x="246" y="110.2" transform="rotate(-90 246 110.2)">9</text>
<text x="248.5" y="110.2" transform="rotate(-90 248.5 110.2)">0</text>
<text x="251.1" y="110.2" transform="rotate(-90 251.1 110.2)">8</text>
<text x="256.1" y="110.2" transform="rotate(-90 256.1 110.2)">6</text>
<text x="261.2" y="110.2" transform="rotate(-90 261.2 110.2)">7</text>
<text x="14.2" y="115.1">Port</text>
<text x="19.7" y="115.1">FEFE</text>
<text x="212.1" y="115.1">Port</text>
<text x="217.5" y="115.1">7FFE</text>
<text x="180.5" y="124.8">optional</text>
<text x="180.7" y="122.8">Duplicated</text>
<text x="189.4" y="124.8">full-size</text>
<text x="191.9" y="122.8">space</text>
<text x="198.6" y="122.8">switch</text>
<text x="199.1" y="124.8">spacebar.</text>
<text x="205.7" y="122.8">for</text>
<text x="49.3" y="130.3" transform="rotate(-90 49.3 130.3)">To</text>
<text x="49.3" y="126.7" transform="rotate(-90 49.3 126.7)">D0</text>
<text x="64.5" y="130.3" transform="rotate(-90 64.5 130.3)">To</text>
<text x="64.5" y="126.7" transform="rotate(-90 64.5 126.7)">D1</text>
<text x="79.8" y="130.3" transform="rotate(-90 79.8 130.3)">To</text>
<text x="79.8" y="126.7" transform="rotate(-90 79.8 126.7)">D2</text>
<text x="95" y="130.3" transform="rotate(-90 95 130.3)">To</text>
<text x="95" y="126.7" transform="rotate(-90 95 126.7)">D3</text>
<text x="110.2" y="130.3" transform="rotate(-90 110.2 130.3)">To</text>
<text x="110.2" y="126.7" transform="rotate(-90 110.2 126.7)">D4</text>
<text x="234.3" y="142.4">Note</text>
<text x="239.8" y="142.4">that</text>
<text x="244.7" y="142.4">since</text>
<text x="250.8" y="142.4">pin</text>
<text x="254.9" y="142.4">8</text>
<text x="257.3" y="142.4">(normally</text>
<text x="267.5" y="142.4">connected</text>
<text x="235" y="144.5">to</text>
<text x="235.3" y="148.6">(normally</text>
<text x="238" y="144.5">GND)</text>
<text x="238.4" y="146.5">it</text>
<text x="240.9" y="146.5">cannot</text>
<text x="243.9" y="144.5">is</text>
<text x="245.6" y="148.6">VCC)</text>
<text x="246.7" y="144.5">connected</text>
<text x="248.5" y="146.5">be</text>
<text x="251.2" y="148.6">to</text>
<text x="251.9" y="146.5">used</text>
<text x="254.3" y="148.6">supply</text>
<text x="257.5" y="146.5">alongside</text>
<text x="257.6" y="144.5">to</text>
<text x="260.6" y="144.5">an</text>
<text x="261.5" y="148.6">power</text>
<text x="264.1" y="144.5">address</text>
<text x="267.8" y="146.5">pin</text>
<text x="268.2" y="148.6">to</text>
<text x="271.3" y="148.6">turbo</text>
<text x="272.6" y="144.5">line,</text>
<text x="250.8" y="150.6">joysticks.</text>
</g>
<g font-size="1.8" fill="#006464">
<text x="39.9" y="66.9">KB1</text>
<text x="41.2" y="69.4">1</text>
<text x="55.2" y="66.9">KB5</text>
<text x="56.4" y="69.4">2</text>
<text x="70.4" y="66.9">KB9</text>
<text x="71.7" y="69.4">3</text>
<text x="85" y="66.9">KB13</text>
<text x="86.9" y="69.4">4</text>
<text x="100.3" y="66.9">KB17</text>
<text x="102.2" y="69.4">5</text>
<text x="115.5" y="66.9">KB21</text>
<text x="117.4" y="69.4">6</text>
<text x="130.8" y="66.9">KB25</text>
<text x="132.6" y="69.4">7</text>
<text x="146" y="66.9">KB29</text>
<text x="147.9" y="69.4">8</text>
<text x="161.2" y="66.9">KB33</text>
<text x="163.1" y="69.4">9</text>
<text x="176.5" y="66.9">KB37</text>
<text x="178.4" y="69.4">0</text>
<text x="39.9" y="79.6">KB2</text>
<text x="41.1" y="82.1">Q</text>
<text x="55.2" y="79.6">KB6</text>
<text x="56.3" y="82.1">W</text>
<text x="69.8" y="79.6">KB10</text>
<text x="71.7" y="82.1">E</text>
<text x="85" y="79.6">KB14</text>
<text x="86.9" y="82.1">R</text>
<text x="100.3" y="79.6">KB18</text>
<text x="102.3" y="82.1">T</text>
<text x="115.5" y="79.6">KB22</text>
<text x="117.5" y="82.1">Y</text>
<text x="130.8" y="79.6">KB26</text>
<text x="132.6" y="82.1">U</text>
<text x="146" y="79.6">KB30</text>
<text x="148.2" y="82.1">I</text>
<text x="161.2" y="79.6">KB34</text>
<text x="163.1" y="82.1">O</text>
<text x="176.5" y="79.6">KB38</text>
<text x="178.3" y="82.1">P</text>
<text x="254.1" y="89.8">J2</text>
<text x="39.9" y="92.3">KB3</text>
<text x="41.3" y="94.8">A</text>
<text x="55.2" y="92.3">KB7</text>
<text x="56.4" y="94.8">S</text>
<text x="69.8" y="92.3">KB11</text>
<text x="71.7" y="94.8">D</text>
<text x="85" y="92.3">KB15</text>
<text x="87" y="94.8">F</text>
<text x="100.3" y="92.3">KB19</text>
<text x="102.1" y="94.8">G</text>
<text x="115.5" y="92.3">KB23</text>
<text x="117.3" y="94.8">H</text>
<text x="130.8" y="92.3">KB27</text>
<text x="132.8" y="94.8">J</text>
<text x="146" y="92.3">KB31</text>
<text x="147.9" y="94.8">K</text>
<text x="161.2" y="92.3">KB35</text>
<text x="163.2" y="94.8">L</text>
<text x="176" y="94.8">ENTER</text>
<text x="176.5" y="92.3">KB39</text>
<text x="250.3" y="92.3">Joystick_1</text>
<text x="36.3" y="107.5">CAPS_SHIFT</text>
<text x="39.9" y="105">KB4</text>
<text x="55.2" y="105">KB8</text>
<text x="56.4" y="107.5">Z</text>
<text x="69.8" y="105">KB12</text>
<text x="71.7" y="107.5">X</text>
<text x="85" y="105">KB16</text>
<text x="86.9" y="107.5">C</text>
<text x="100.3" y="105">KB20</text>
<text x="102.2" y="107.5">V</text>
<text x="115.5" y="105">KB24</text>
<text x="117.4" y="107.5">B</text>
<text x="130.8" y="105">KB28</text>
<text x="132.6" y="107.5">N</text>
<text x="146" y="105">KB32</text>
<text x="147.8" y="107.5">M</text>
<text x="158.2" y="107.5">SMBL_SHIFT</text>
<text x="161.2" y="105">KB36</text>
<text x="173.7" y="107.5">SPACE_KEY</text>
<text x="176.5" y="105">KB40</text>
<text x="189.4" y="107.5">SPACEBAR</text>
<text x="191.7" y="105">KB41</text>
<text x="250.3" y="135.5">Joystick_2</text>
<text x="254.1" y="132.9">J3</text>
<text x="36.9" y="159.6">J1</text>
<text x="57.8" y="158.3">VCC</text>
<text x="30.8" y="162.2">Keyboard_Conn</text>
<text x="62.2" y="168.5">R1</text>
<text x="71.4" y="172.3">MountingHole_Pad</text>
<text x="86.1" y="169.8">H1</text>
<text x="106.7" y="169.8">H2</text>
<text x="106.7" y="172.3">MountingHole_Pad</text>
<text x="19.7" y="176.1">VCC</text>
<text x="71.4" y="177.4">MountingHole_Pad</text>
<text x="86.1" y="179.9">H5</text>
<text x="86.1" y="174.9">H3</text>
<text x="106.7" y="174.9">H4</text>
<text x="106.7" y="177.4">MountingHole_Pad</text>
<text x="106.7" y="179.9">H6</text>
<text x="63.5" y="185.3">LED</text>
<text x="63.5" y="182.8">L1</text>
<text x="71.4" y="182.5">MountingHole_Pad</text>
<text x="86.1" y="185">H7</text>
<text x="106.7" y="182.5">MountingHole_Pad</text>
<text x="106.7" y="185">H8</text>
<text x="71.4" y="187.6">MountingHole_Pad</text>
<text x="106.7" y="187.6">MountingHole_Pad</text>
<text x="45" y="193.9">GND</text>
<text x="57.7" y="193.9">GND</text>
<text x="95.8" y="193.9">GND</text>
</g>
<g font-size="1.8" fill="#808080">
<text x="258.7" y="67.1" transform="rotate(-90 258.7 67.1)">Common</text>
<text x="258.7" y="110.2" transform="rotate(-90 258.7 110.2)">Common</text>
</g>
<g font-size="1.8" fill="#a90000">
<text x="244.9" y="77.5" transform="rotate(-90 244.9 77.5)">1</text>
<text x="247.4" y="77.5" transform="rotate(-90 247.4 77.5)">6</text>
<text x="249.9" y="77.5" transform="rotate(-90 249.9 77.5)">2</text>
<text x="252.5" y="77.5" transform="rotate(-90 252.5 77.5)">7</text>
<text x="255" y="77.5" transform="rotate(-90 255 77.5)">3</text>
<text x="257.6" y="77.5" transform="rotate(-90 257.6 77.5)">8</text>
<text x="260.1" y="77.5" transform="rotate(-90 260.1 77.5)">4</text>
<text x="262.6" y="77.5" transform="rotate(-90 262.6 77.5)">9</text>
<text x="265.2" y="77.5" transform="rotate(-90 265.2 77.5)">5</text>
<text x="241.2" y="82.3">0</text>
<text x="241.2" y="125.5">0</text>
<text x="244.9" y="120.7" transform="rotate(-90 244.9 120.7)">1</text>
<text x="247.4" y="120.7" transform="rotate(-90 247.4 120.7)">6</text>
<text x="249.9" y="120.7" transform="rotate(-90 249.9 120.7)">2</text>
<text x="252.5" y="120.7" transform="rotate(-90 252.5 120.7)">7</text>
<text x="255" y="120.7" transform="rotate(-90 255 120.7)">3</text>
<text x="257.6" y="120.7" transform="rotate(-90 257.6 120.7)">8</text>
<text x="260.1" y="120.7" transform="rotate(-90 260.1 120.7)">4</text>
<text x="262.6" y="120.7" transform="rotate(-90 262.6 120.7)">9</text>
<text x="265.2" y="120.7" transform="rotate(-90 265.2 120.7)">5</text>
<text x="32.9" y="164.8">1</text>
<text x="32.9" y="167.4">3</text>
<text x="41.8" y="164.8">2</text>
<text x="41.8" y="167.4">4</text>
<text x="32.9" y="169.9">5</text>
<text x="32.9" y="172.5">7</text>
<text x="41.8" y="169.9">6</text>
<text x="41.8" y="172.5">8</text>
<text x="32.3" y="177.5">11</text>
<text x="32.9" y="175">9</text>
<text x="41.2" y="175">10</text>
<text x="41.2" y="177.5">12</text>
<text x="32.3" y="180.1">13</text>
<text x="32.3" y="182.6">15</text>
<text x="41.2" y="180.1">14</text>
<text x="41.2" y="182.6">16</text>
</g>
<text font-size="1.8" fill="#0f0f0f" x="59.7" y="176.2">V_LED</text>
</svg>
